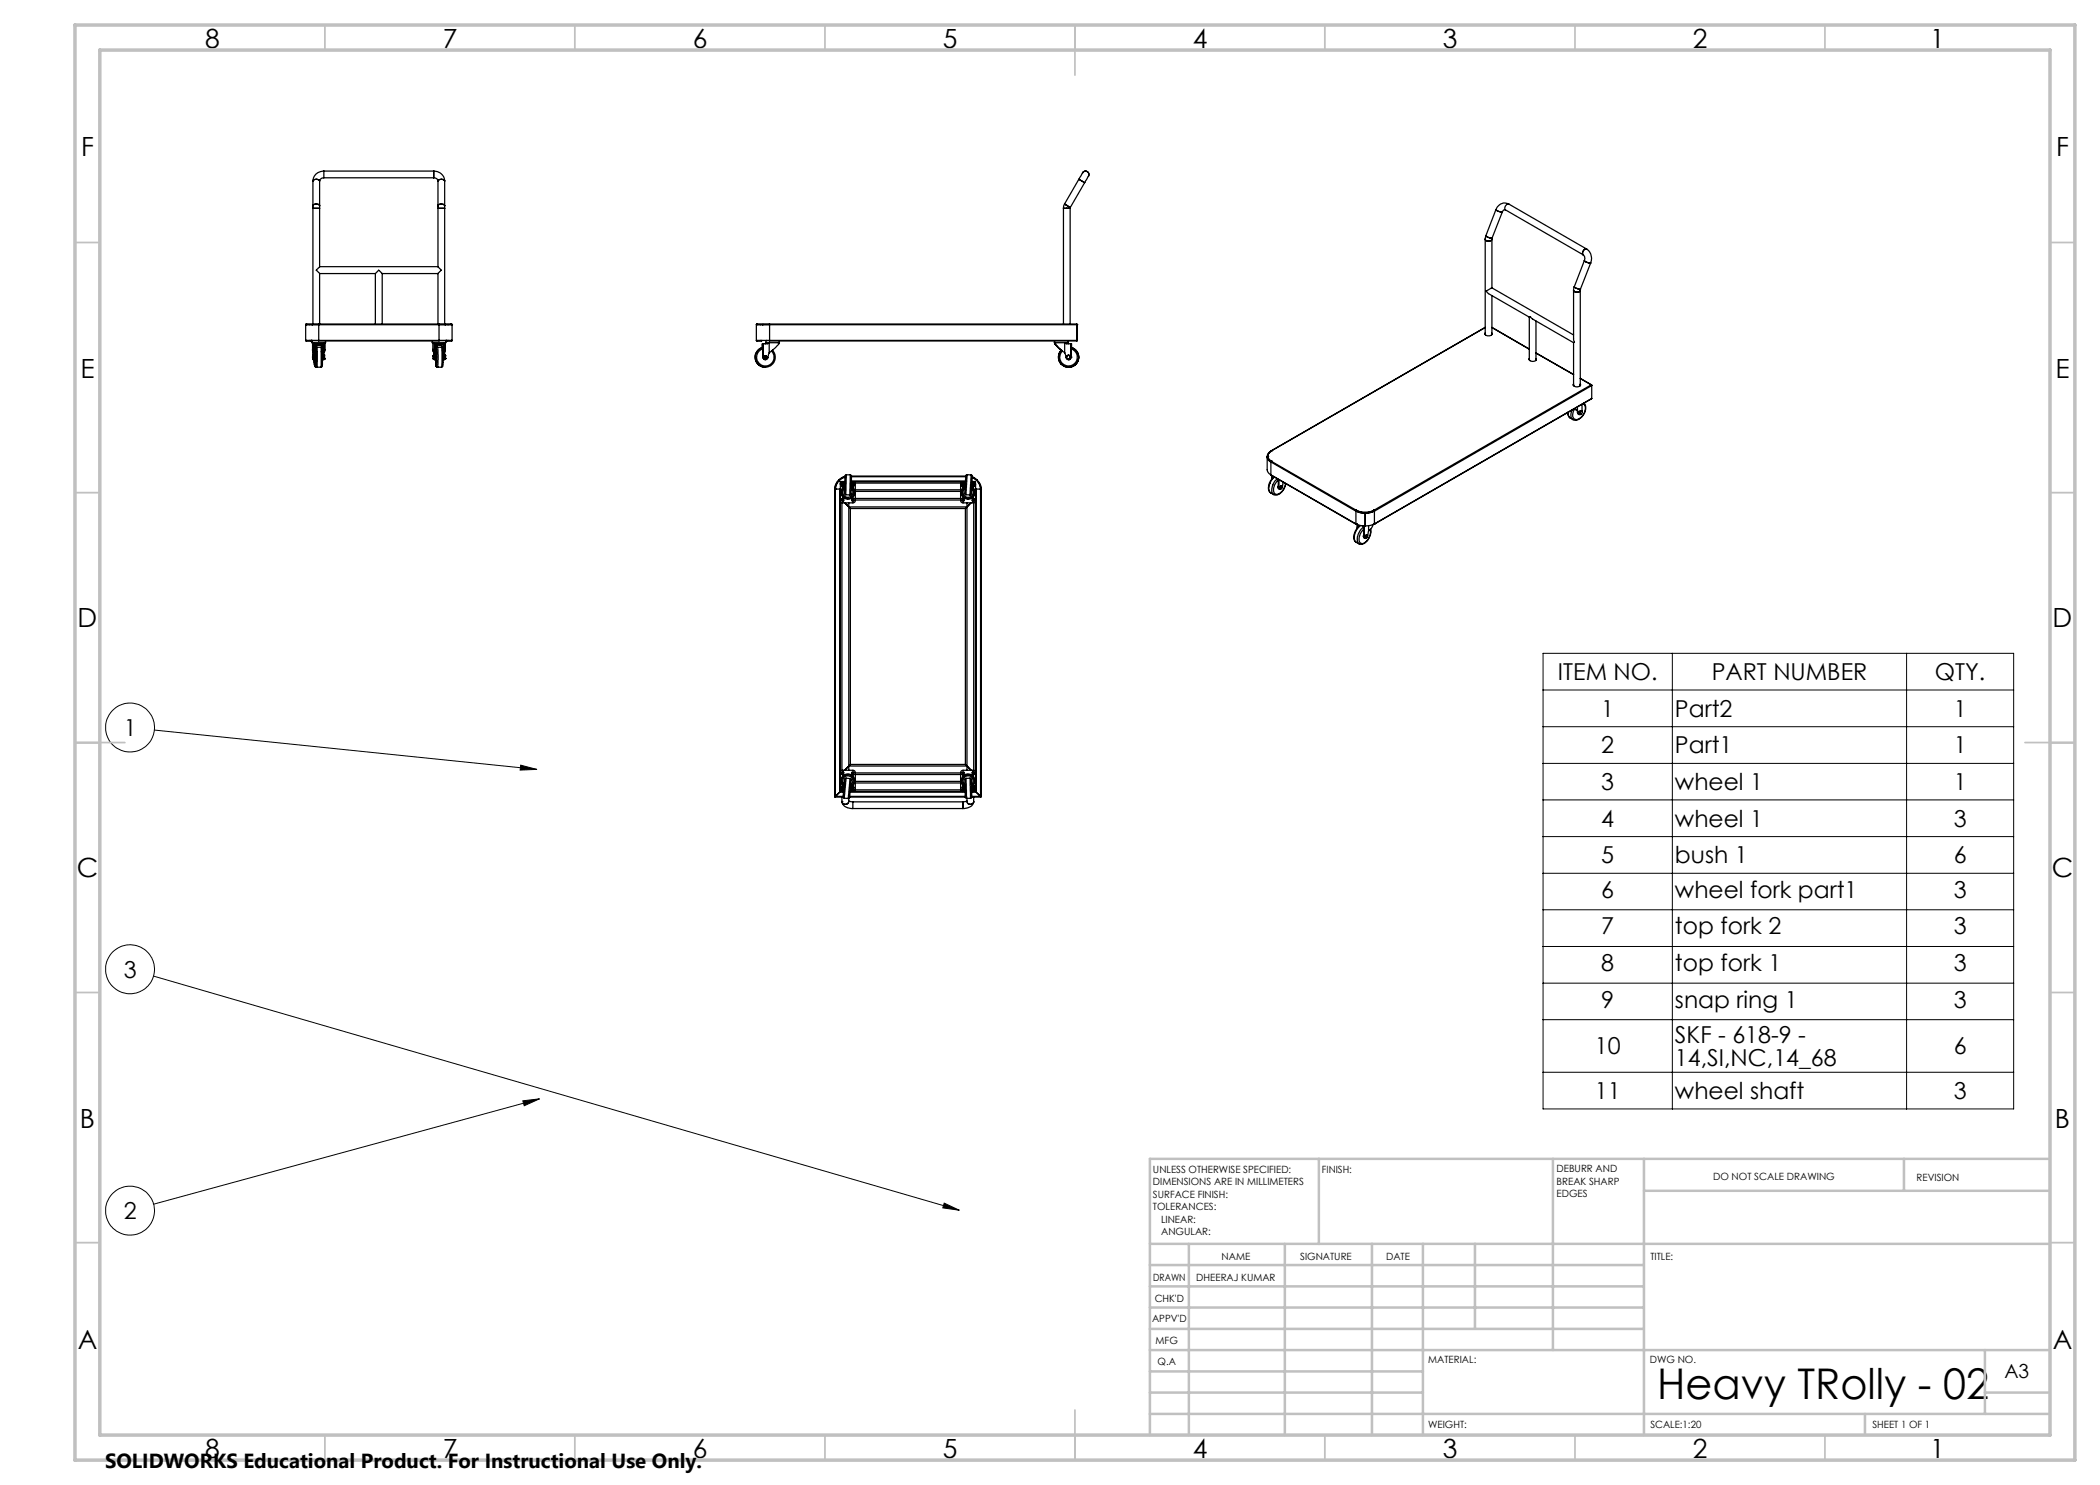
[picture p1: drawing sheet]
<svg xmlns="http://www.w3.org/2000/svg" width="420mm" height="297mm" viewBox="0 0 420 297" stroke-linecap="round" stroke-linejoin="round" font-family="sans-serif">
<g fill="none" stroke="#000" stroke-width=".25">
<path d="M62.6 36.2a.87 .87 0 0 1 1.3 0M62.6 36.2v5M63.9 36.2v5M64.8 35.6l-.6 .1-.3 .5M64.8 34.2a2.11 2.11 0 0 0-2.2 2M64.8 34.2v1.4M64.8 35.6h21.9M64.8 34.2h21.9M86.7 34.2a2.11 2.11 0 0 1 2.2 2M86.7 35.6l.7 .2 .2 .4M86.7 34.2v1.4M87.6 36.2a.87 .87 0 0 1 1.3 0"/>
<path d="M87.6 36.2v5M88.9 36.2v5M215.8 35.9l.4-.7a1.01 1.01 0 0 1 1.3-.8 1.25 1.25 0 0 1-.2 1.6l-.4 .5M215.8 35.9l1.1 .6M215.8 35.9l-2.9 4.9M216.9 36.5l-2.8 5M62.6 41.2v.5M62.6 41.2a.81 .81 0 0 1 1.3 0M62.6 41.7h1.3M62.6 41.7v23.1M63.9 41.2v.5M63.9 53.3l-.3 .4a.34 .34 0 0 0-.3 .3 .34 .34 0 0 0 .3 .4l.3 .3"/>
<path d="M63.9 54.7h11.2M63.9 53.3h23.7M63.9 41.7v11.6M63.9 54.7v10.1M75.1 54.7l.2-.2a.4 .4 0 0 1 .4-.4 .4 .4 0 0 1 .4 .3l.3 .3M75.1 54.7v10.1M76.4 54.7h11.2M76.4 54.7v10.1M87.6 41.2v.5M87.6 53.3l.3 .4a.34 .34 0 0 1 .4 .3 .34 .34 0 0 1-.4 .4l-.3 .3M87.6 41.2a.81 .81 0 0 1 1.3 0M87.6 41.7h1.3"/>
<path d="M87.6 41.7v11.6M87.6 54.7v10.1M88.9 41.2v.5M88.9 41.7v23.1M212.7 41.7h.7M212.7 41.7v23.1M212.9 40.8l-.2 .9M212.9 40.8l1.2 .7M213.4 41.7h.6M214 41.7v23.1M214.1 41.5l-.1 .2M297 47.8a.77 .77 0 0 0 1.4 0"/>
<path d="M297 47.8l.1 19.2M297.2 47.1l-.2 .7M297.2 47.1l.3 .3 .9 .2M298.4 57.6l-.8 .4a.31 .31 0 0 0-.3 .2 .31 .31 0 0 0 .2 .4l8.4 4.8M298.4 57.6l16.3 9.4M298.4 47.8v9.8M298.4 59.1v7.7M298.4 47.6v.2M299.2 41.9l.2 .2M299.2 41.9l-2 5.2M299.4 42.1l1.1 .3M300.5 42.4l-2.1 5.2"/>
<path d="M301.1 42h-.3l-.3 .4M301.1 42l15.6 9M301.8 40.8a1.82 1.82 0 0 0-2.6 1.1M301.8 40.8a.76 .76 0 0 0-.7 1.2M301.8 40.8l15.5 9M314.7 58.1v9.8l.2 .5-.2 .1M314.7 58.1l.4 .3 .7-.1M314.9 57.4l-.2 .7M314.9 57.4l.7 .4h.5M316.1 58.1l-.3 .2M316.1 58.1v18.9M316.1 57.8v.3"/>
<path d="M316.7 51l.2 .4v.7M316.9 52.1l.2 .2M316.9 52.1l-2 5.3M317.1 52.3l.8 .3h.2M317.3 49.8a2.35 2.35 0 0 1 .8 2.8M317.3 49.8a.76 .76 0 0 0-.6 1.2M318.1 52.6l-2 5.2M61.1 68.1h2.6M61.1 64.9h2.6M61.1 68.1l.1 .1M61.1 64.9v3.2M61.2 68.1h.1"/>
<path d="M61.2 64.8l-.1 .1M61.2 64.9h.1M61.2 68.1h.9M61.2 68.2h1.2M61.2 64.8h.1M61.2 64.8v.1M61.2 68.1v.1M61.3 64.9h2.4M61.3 64.8h2.4M61.3 64.8v.1M62.2 68.1h-.1M62.3 68.1h-.2"/>
<path d="M62.3 68.1h.1M62.3 68.1h-.1M62.3 68.1l-.1 .1M62.4 68.1v.4h2.7v-.3M62.4 64.9h.2zM62.4 68.1h1.3M62.5 68.1h-.1M62.5 70l.2 .6M62.5 69.9l.3 .7M62.5 71.3h.1M62.5 71.6h.1M62.5 68.5v1.6"/>
<path d="M62.5 71.4v-.1v.3v-.1M62.5 71.1v.7zM62.5 71.8l.1 .1M62.6 71v.9M62.6 71.8l.1 .1M62.6 71h.2M62.6 71.9h.2M62.6 71l-.1 .1M62.6 70.4v.6M62.7 70.6v.4M62.7 70.6h.1M62.8 71v.9"/>
<path d="M62.8 71v.1M62.8 71.1v.7M62.8 70.6v.5M62.8 71.8v.1M62.8 71.4v.5v-.1M62.8 71.4h.2M62.8 68.8v2.6M63 71.4v.5h-.4M63 69.4l.8-.4 .4 .1 .4 .4M63 69.7l.1 .8M63 71.8h.1M63 71.1h.1"/>
<path d="M63 71.4v-2.5h1.6v2.5M63.1 72.4l-.1 .8-.2-1.2a1.5 1.5 0 0 0 .4 1.4M63.1 69.8a.19 .19 0 0 1 .1-.3 .19 .19 0 0 1 .2 0 .19 .19 0 0 1 0 .3v3.6l-.2-.1-.1-.2M63.1 71.1v-1.4v3.5v-1.4M63.1 71.1v.7M63.2 69.5h-.2M63.2 69.5h.1M63.2 73.4h1M63.2 69.5h1M63.3 73.4h-.1M63.7 68.1v.1h24.1v-.1M63.7 64.8v.1"/>
<path d="M63.7 64.9h.1M63.7 64.8h.1M63.7 64.8v3.3M63.7 64.9h24.1M63.7 68.1h24.1M63.7 64.8h24.1M63.8 69l-.8 .4M64.2 69.5a.64 .64 0 0 1 .3 .8v.2M64.2 69.5v3.9M64.4 69.2v.3M64.5 70.5v2.1a.6 .6 0 0 1-.3 .8M64.5 70.4v.1"/>
<path d="M64.5 71.8h.1M64.5 71.1h.1M64.5 70.6h.1M64.5 69.4v1M64.6 68.9v1.7M64.6 70.3l-.1 .1M64.6 70.6v.5M64.6 71.1v.7M64.6 71.4v.5v-.1M64.6 71.4h.2M64.8 68.5v.3M64.8 71.9h.1"/>
<path d="M64.8 71h.1M64.8 71v.2M64.8 71l.1 .3M64.8 68.8h-2v-.3v2.1M64.8 71.4v.5h-.3M64.8 71.2h.1M64.8 71.8h.1M64.8 68.8v2.6M64.8 71.6h.1M64.8 71.7h.1M64.8 71.8v.1M64.8 71.2v.4"/>
<path d="M64.8 71.2l.1 .1M64.8 71.6v.2M64.9 71.6l-.1 .3M64.9 71.3v.3M64.9 71.6h-.1M65 68.5v1.5l-.2 .5M86.6 69.9l.2 .7M86.6 69.9l.3 .7M86.6 68.5v1.4M86.6 71.1v.7zM86.6 71.8l.1 .1M86.7 71v.9"/>
<path d="M86.7 71l-.1 .1M86.7 71h.2M86.7 71.9h.2M86.8 70.6v.4M86.8 70.6h.1M86.9 71v.9M86.9 71v.8M86.9 70.6v.4M86.9 68.8v-.3v2.1M86.9 71.8v.1M86.9 68.8h2v2.6M86.9 71.4v.5v-.1"/>
<path d="M86.9 71.4h.2M86.9 68.8v2.6M87.1 71.4v.5h-.2M87.1 69.2l.7-.2 .4 .1 .5 .4M87.1 71.4v-2.5h1.6v2.5M87.2 70.3l-.1 .8h.1M87.2 71.8h-.1l.1 1.4 .1-.7-.1-2.8v.3v.2v-.6l.3-.1 .1 1.5-.1 2.4a.69 .69 0 0 1-.3-.9v-.1a.79 .79 0 0 0 .3 1M87.2 71.1v.7M87.5 73.4h.1M87.5 73.4h.8M87.8 64.8v.1M87.8 64.9h1.8"/>
<path d="M87.8 68.1h1.8M87.8 68.1h1.3M87.8 64.9v3.2M87.8 64.9h.1M87.8 64.9h2.4M87.8 64.8h2.4M88.3 69.5h-.8a.55 .55 0 0 0-.3 .8v.3M88.3 69.5a.72 .72 0 0 1 .3 .9h.1M88.3 69.5l.1 .8-.1 3.1M88.6 72.5a.72 .72 0 0 1-.3 .9M88.6 70.5v2M88.6 69.5v.8"/>
<path d="M88.7 70.6h.1M88.7 71.9h.1M88.7 70.6v1.2M88.7 68.9v1.7M88.7 71.8h.1M88.7 71.4v.5v-.1M88.7 71.4h.2M88.9 68.5v.3M88.9 71.9h.1M88.9 71.2h.1M88.9 71.8h.1M88.9 71.4v.5h-.2"/>
<path d="M88.9 71.2l.1 .4M88.9 64.9h.2zM88.9 71h.1M88.9 71.6h.1M89 71.2v.4M89 71.7h.1M89 71.6v.1M89 71.7l-.1 .1M89 71v.9M89 68.5l-.1 1.9M89 71l.1 .1M89.1 68.1h.1"/>
<path d="M89.1 71.1v.7zM89.1 68.1l.1 .4h-2.8l.1-.3M89.1 71.8l-.1 .1M89.1 68.2h1.2M89.3 68.1l.1 .1M89.3 68.1h.1M89.4 68.1h.1M89.4 68.1h.9M89.6 68.1h.8M89.6 64.9h.8M90.2 64.9h.1M90.2 64.8h.1"/>
<path d="M90.2 64.8v.1M90.3 68.1h.1M90.3 64.8l.1 .1M90.3 64.9h.1M90.3 64.8v.1M90.3 68.1v.1M90.4 68.1l-.1 .1M90.4 64.9v3.2M151.3 64.9h2.6M151.3 68.1h2.6M151.3 68.1l.1 .1M151.3 64.9v3.2"/>
<path d="M151.3 68.1h.1M151.4 64.8l-.1 .1M151.4 64.9h-.1M151.4 68.1h.9M151.4 68.2h.9M151.4 64.8h.1M151.4 64.9h.1M151.4 64.8v.1M151.4 68.1v.1M151.4 64.9h2.5M151.4 64.8h2.5M152.3 68.1v.1"/>
<path d="M152.3 68.1h.1M152.4 68.1l-.1 .1M152.5 69.5v-.7h1l.3-.3v2.1M152.5 68.9h.1M152.5 64.9h.2zM152.6 71.4l.1 .4 .4 .1M152.6 71.4h.1M152.6 69.8a1.76 1.76 0 0 0-1.1 2.4 1.76 1.76 0 0 0 2.6 .7 1.76 1.76 0 0 0 .2-2.7M152.6 68.8v2.6M152.9 71.7h.1M152.9 71.6a.28 .28 0 0 1 0-.4 .28 .28 0 0 1 .4 .1 .28 .28 0 0 1-.3 .4M152.9 71.6h.1"/>
<path d="M152.9 71.6v.1M153 71.7v.1M153 71.8h.1M153 71.6h.1M153 71.7h.1M153 71.6v.1M153.1 71.7h.1M153.1 71.2h.1M153.1 71.2a.27 .27 0 0 0-.3 .1 .27 .27 0 0 0 .1 .3M153.2 68.1l-.1 .4h2.8v-.3M153.2 68.1h.7M153.2 68.1h.1"/>
<path d="M153.3 68.5l-.3 .3M153.8 70.6l-.1 .6a.57 .57 0 0 1-.3 .7 .57 .57 0 0 1-.8-.3v-.2M153.9 64.8h61.4M153.9 64.9h.1M153.9 64.8v3.3M153.9 64.8v.1M153.9 68.1v.1h61.4M153.9 64.9h61.6M153.9 68.1h61.6M154.5 70.1h.1M154.5 70.1a2 2 0 0 1-.3 3 2 2 0 0 1-3-.9 2 2 0 0 1 1.4-2.7 2 2 0 0 0-1.6 2.2 2 2 0 0 0 2.1 1.7M155.8 68.5l-.2 .5-1.8 1.6"/>
<path d="M210.9 68.2v.3h2.7l-.1-.3M211 68.8h.1M211 68.5v.3M211.2 69.1l1.1 1M212.1 70.2a2.05 2.05 0 0 0 .1 2.6M212.1 70.2l-.3 .5-.1 .9 .2 .8 .3 .4M212.2 70.1l-.1 .1M212.2 70.1l-1.2-1.3 1.9 1.8M212.2 72.8l.7 .5 .8 .1M212.3 70l-.1 .1M212.3 70a2.01 2.01 0 0 0 .3 3.1 2.01 2.01 0 0 0 3-.8 2.01 2.01 0 0 0-1.4-2.8 2 2 0 0 1 1.5 2.2 2 2 0 0 1-2 1.7M212.9 70.6l.2 .6a.55 .55 0 0 0 .4 .7 .55 .55 0 0 0 .7-.4v-.1"/>
<path d="M212.9 70.6v-2.1l.4 .3h1v.7a2 2 0 0 1 1.4 2.2 2 2 0 0 1-2 1.7M213.5 68.5l.2 .3M213.7 71h.1M213.7 71.9h.1M213.7 71a.41 .41 0 0 1 .4 .5 .41 .41 0 0 1-.4 .4M213.7 73.4h.1M214.2 71.4h.1M214.2 71.4l-.1 .4-.4 .1M214.2 69.8a1.75 1.75 0 0 1 1.1 2.4 1.75 1.75 0 0 1-2.6 .7 1.75 1.75 0 0 1-.2-2.7M214.2 68.9h.1M214.2 68.8v2.6M214.2 68.8v.7"/>
<path d="M215.3 64.8l.1 .1M215.3 64.8l.2 .1M215.4 64.9v3.2l-.1 .1M215.4 64.9h.1M215.4 64.9l-.1 3.3M215.5 68.1l-.2 .1M215.5 64.9v3.2M297 66.6a.77 .77 0 0 0 .6 .6 .77 .77 0 0 0 .8-.4v-.2M297 66.7v.1M297 65.5l-42.8 24.7M298.4 66.7v.1M298.4 66.8l-.1 .2"/>
<path d="M298.4 65.5l7.5 4.3M305.9 71.7a.74 .74 0 0 0 .5 .6 .74 .74 0 0 0 .8-.3v-.3M305.9 71.8l-.1 .1M305.9 63.4v8.7M305.9 63.4l.2-.1 .4 .5 8.2 4.7M307.2 71.8l.1 .1M307.2 64.2v7.9M314.7 77h.1M314.7 76.8a.78 .78 0 0 0 .6 .6 .78 .78 0 0 0 .8-.4v-.2M314.7 76.9l-.1 .1M314.7 77l.1 .2M314.7 74.9l-7.5-4.3 7.5 4.3"/>
<path d="M314.7 68.5v8.5M316.1 76.9v.1M316.1 77l-.1 .2M316.1 75.7l2.2 1.3M316.1 75.7l2.1 1.3M318.2 77l.1 .1-43.4 25.1M318.2 77h.1M318.2 77l-43.4 25.1M318.3 77h.1M318.3 79.7l-43.5 25.1M318.3 77v2.7M318.3 79.7l-43.4 25.1"/>
<path d="M166.9 97.8h.2M166.9 97.8v61.5M167.1 97.8h.1M167.1 97.8v61.5M167.1 97.8h.9M167.7 96a2.59 2.59 0 0 0-.8 1.8M167.7 96l.1 .1M167.8 96.1a2.6 2.6 0 0 0-.8 1.7M168 97.8h.1M168 97.8v60.6M168.1 96.3l.1 .1M168.1 96.3v62"/>
<path d="M168.1 96.3h.9M168.4 96.5v.8M168.4 96.5l.2 .1M168.4 97.3h.2M168.5 99.7h.2v.5l-.1 .1-.2-.2zM168.6 96.6v.7M168.6 96.6h.1M168.6 97.4v.3M168.6 97.7a1.25 1.25 0 0 0 .1 1.7 1.25 1.25 0 0 0 1.7 0 1.25 1.25 0 0 0 .2-1.6M168.6 97.5a1.38 1.38 0 0 0 0 1.9 1.38 1.38 0 0 0 1.9 .1 1.38 1.38 0 0 0 .1-2M168.6 97.4h.2M168.6 97.7h.2"/>
<path d="M168.8 97.9a1 1 0 0 0 .7 1.5 1 1 0 0 0 .9-1.5M168.8 97.4v.3M168.8 97.7v.2M168.8 97.3h.1M168.8 96.6h.2M168.8 96.4v1M168.9 97.7l-.1 .2M169 96.4h-.4v1M169 96.3l-.7 .1-.2 .4M169 95.3l-.5 .2-.8 .5M169 95.4l-.5 .1-.7 .6M169 95.5a2.52 2.52 0 0 0-1.9 2.3"/>
<path d="M169.2 99h.8M169.3 95a.74 .74 0 0 0-.3 .9l-.1 1.9a1.21 1.21 0 0 0 .2 1.1l.1 .1M169.3 95l-.1 4M169.3 95h.8M170.1 95l.2 .2v2.8a.94 .94 0 0 1-.3 1M170.1 95l-.1 4M170.3 97.7l.1 .2M170.3 97.4h.1M170.3 96.5h.3v1M170.3 96.6h.1M170.3 96.3h22.8M170.3 96.2h22.8"/>
<path d="M170.3 95.2h22.8M170.3 95.4h22.8M170.4 97.5v.3M170.4 97.8v.1M170.4 97.5h.2M170.4 97.8h.2M170.4 96.5v1M170.4 99.7h.3v.5l-.1 .1-.2-.1zM170.4 99.7h.3M170.6 96.3l.3 .1 .2 .3-.1 3.7-.3 .2h-2.2l-.3-.2-.1-.3M170.6 97.5v.3M170.6 96.7l.1 .1v.4l-.1 .1"/>
<path d="M170.6 96.7h.1M170.6 96.8h.1M170.6 96.9h.1M170.7 96.9l-.1 .4M170.7 96.7v.1M170.7 96.9h.1M170.7 96.8v.1M170.7 96.8h.1M170.7 96.8l-.1 .4M171 96.6h21.2M171.1 99.7h21M171.1 98.3h21"/>
<path d="M171.1 98h21M192.5 99.7h.3v.5l-.1 .1-.3-.1zM192.5 96.7l-.1 .5M192.5 97.3h.2M192.5 99.7h.3M192.5 96.5v.8M192.5 96.5h.2v.8M192.6 96.3l-.3 .1-.2 .3 .1 3.7 .3 .2h2.2l.4-.2v-.3M192.7 97.6a1.25 1.25 0 0 0 0 1.7 1.25 1.25 0 0 0 1.7 .1 1.25 1.25 0 0 0 .3-1.6M192.7 97.6l.2 .1M192.7 97.4v.2M192.7 97.5a1.37 1.37 0 0 0-.1 1.9 1.37 1.37 0 0 0 1.9 .1 1.37 1.37 0 0 0 .2-1.9"/>
<path d="M192.7 97.3h.1M192.7 97.4h.2M192.9 97.4v.3M192.9 97.8a.99 .99 0 0 0 0 1.3 .99 .99 0 0 0 1.3 .1 .99 .99 0 0 0 .3-1.3M192.9 97.7v.1M192.9 97.3h.1M192.9 96.4v1M192.9 96.4h-.2v1M192.9 96.6h.2M192.9 96.4h.2M193 97.7l-.1 .1M193.2 99h.8"/>
<path d="M193.4 94.9l-.1 .1a5.1 5.1 0 0 0-.3 2.4v.4a1 1 0 0 0 .2 1.2M193.4 94.9l-.2 4.1M193.4 94.9l.8 .1M194.2 95a.65 .65 0 0 1 .2 .9l-.1 2a.99 .99 0 0 1-.3 1.1M194.2 95l-.2 4M194.3 97.8l.2 .1M194.3 97.4h.2M194.4 96.5h.3v1M194.4 96.3a.54 .54 0 0 1 .7 .5v61.5M194.4 96.6l.1 .1M194.4 96.3h.7M194.5 97.8v.1"/>
<path d="M194.5 95.4l.9 .7-.9-.6M194.5 95.5a2.6 2.6 0 0 1 1.6 2.3M194.5 97.8h.2M194.5 97.5v.3M194.5 99.7l.2-.1 .1 .2-.1 .5-.2-.1zM194.5 97.5h.2M194.5 96.5v1M194.7 97.5v.3M194.7 97.3h.1M194.7 96.9h.1M194.7 97h.1M194.7 96.8h.1"/>
<path d="M194.7 99.7v.5M194.8 97.2l-.1 .1M194.8 97l-.1 .3M194.8 96.8v.1M194.8 96.9v.1M194.8 97h.1M194.8 96.9h.1M194.8 96.9l-.1 .4M194.8 100h-.1M195.1 96.3l-.2 .1M195.1 96.3v.3M195.1 97.8h.1"/>
<path d="M195.2 97.8h.9M195.2 97.8v60.6M196.1 97.8h.2M196.1 97.8h.1M196.1 97.8v61.5M196.2 97.8a3 3 0 0 0-.8-1.8l.1 .2a2.19 2.19 0 0 1 .8 1.6M196.3 97.8v61.5M253.4 91.3v2.7l.4 .6 .4 .4M253.4 91.3l.2 .7 .6 .4M253.4 91.3h.1M253.5 91.3l.2 .7 .5 .4M253.5 91.3h.1"/>
<path d="M253.5 91.3v.2M253.6 91.2l.2 .7 .4 .3M253.9 92v.1M253.9 90.5l-.3 .4-.1 .4M254.2 95l17 9.8M254.2 90.3l-.6 .4-.2 .6M254.2 98.6l.6 .3M254.2 92.4l17 9.8M254.2 92.4v2.6M254.2 90.3h.1M254.2 92.2h.1M254.2 90.2h.1a1.04 1.04 0 0 0-.7 1 1.04 1.04 0 0 0 .7 1h-.1"/>
<path d="M254.2 90.2h.1M254.2 92.2v.2M254.2 90.2v.1M254.2 92.2l17.1 9.9M254.4 95.1v.7M254.5 95.2v.4M254.8 95.4a2.57 2.57 0 0 0-.9 3l.3 .2M254.9 95.4a2.5 2.5 0 0 0-.9 3.1l.2 .1M255.4 95.7a2.63 2.63 0 0 0-.8 3.1 1.37 1.37 0 0 0 2-.7l.5-.9v-.5M255.7 97.5l.2 .4M255.7 97.6v-.4v.4M255.7 97.3v.2"/>
<path d="M255.7 96a2.09 2.09 0 0 0-.7 2.8 1.68 1.68 0 0 0 2-1.5l.1-.6M255.7 97.5l.1 .1M255.7 95.9v1.6M255.8 96v1.6M256 97.7h.1M256 97.7h.2M256 97.6h.1M256 97.6v.1M256.1 97.7h.1M256.1 97.4h.3l-.2 .2zM256.2 97.7h.1M256.2 97.6l.2-.3a.25 .25 0 0 0-.4 0 .25 .25 0 0 0 .1 .4"/>
<path d="M256.2 97.6v.1M256.2 97.6l-.1 .1M256.2 97.6h.1M256.3 97.2l-.3 .1v.3M256.4 97.3a.18 .18 0 0 0-.3 0 .18 .18 0 0 0 .1 .3M256.4 97.3h-.3l.1 .3M256.4 97.3v.1M256.6 96.4a1.3 1.3 0 0 1-.7 1.5l-.1-.3M313.5 82.5l.2 .8 .3 .3M313.7 82.4v.8l.3 .4M314 83.6l.6 .3M314.4 82l-.2 1.3 .4 .6"/>
<path d="M314.8 81.8l.7 .2M315.4 82l.2 .7M315.5 82l.2 .7M315.5 82.4l.1 .3M315.5 81.4v.6M315.6 82.7l.2 .2M315.6 82.7h.1M315.8 82.6h.1M316.1 82.2l-.3 .4M316.2 82.3h.1a.3 .3 0 0 1 .1 .4 .3 .3 0 0 1-.4 .1zM316.4 80.9v1.3a.4 .4 0 0 0-.5 .2 .4 .4 0 0 0 .1 .5h-.2l-.1-.2M316.5 82.4a.34 .34 0 0 0-.5-.1 .34 .34 0 0 0-.1 .5l.3 .1"/>
<path d="M316.5 80.7a1.38 1.38 0 0 1 .2 2.2 1.3 1.3 0 0 1-2 .8l-.2-.4v-.5l.4-1M316.8 80.6a2.39 2.39 0 0 1-1.6 3.5l-.6-.2M168.4 100.5v53.6M168.7 100h-.3l.3 .3M169 100.6l.8 .8M169.8 101.4l.3 .3M169.8 100.6v53.5M169.8 101.4h23.6M170.1 101.7v51.2M170.1 101.7h23M170.4 100h.3M171.1 100h21"/>
<path d="M192.4 100h.4M193.1 101.7v51.2M193.4 101.4l-.3 .3M193.4 100.6v53.5M194.2 100.6l-.8 .8M194.5 100h.2M194.7 100.6v53.5M194.7 100l-.2 .3M271.2 102.2l.8 .3 1 .1M271.2 104.8h.1M271.2 102.2v2.6M271.2 102.2h.1"/>
<path d="M271.3 102.1l-.1 .1M271.3 104.8h.1M271.3 108.5l.6 .3M271.3 102.1h.1M271.3 102.1a4 4 0 0 0 3.4 0M271.4 104.9v.8M271.5 104.9v.6M272 105.1a2.63 2.63 0 0 0-1 3.2l.3 .2M272.1 105.1a2.73 2.73 0 0 0-1 3.2l.2 .2M272.4 105.2l.3 .1M272.7 107.4l.3 .3M272.7 107l.1 .5"/>
<path d="M272.7 107.1v.3M272.7 105.8a2.41 2.41 0 0 0-.7 2.8 1.38 1.38 0 0 0 1.8-1.1l.3-.9-.1-.7M272.7 105.4a2.81 2.81 0 0 0-1 3.3l.2 .1M272.7 107.4l.2 .1M272.7 105.3v2.1M272.8 105.2h.1M272.8 102.5h.1M272.9 105.2v2.3M273 105.2h-.1M273 102.6v2.6M273 102.6v2.6l-1.1-.1-.7-.3M273.1 107.5h.1"/>
<path d="M273.1 102.5l-.1 .1M273.2 107.5a.24 .24 0 0 1-.1-.3 .24 .24 0 0 1 .3-.1l-.2 .4M273.2 107.5h.1M273.3 107.4v.1M273.4 107.1a.18 .18 0 0 0-.2 .1 .18 .18 0 0 0 .1 .3M273.4 107l-.2 .1-.1 .4M273.4 107.1h-.2v.4M273.4 107.1v.1M273.7 106.2a1.98 1.98 0 0 1-.6 1.5l-.2-.2M273.7 105.2v1M274.1 105.8a2.7 2.7 0 0 1-1.9 3.1l-.3-.1M274.6 104.9l-.4 .9-.5 .4"/>
<path d="M274.7 102.1h.1M274.8 102.1l.1 .1M274.8 102.1v.1M274.8 102.1h.1M274.8 104.8h.1M274.8 102.2l-.7 .3-1.1 .1M274.8 102.2h.1M274.9 102.2l-.9 .3-1 .1M274.9 104.8l-.7 .3-1.2 .1M274.9 104.8h-.1M274.9 102.2v2.6M166.9 159.3h.1"/>
<path d="M167 159.4h1.6M167 159.3v.1M167.1 159.2l-.2 .1M167.1 159.2l-.1 .1M167.1 159.3h-.1M167.1 159.3h1.5M167.1 159.3l-.1 .1M168 158.4l-.9 .8M168 158.4l-.9 .9M168 158.4h.7M168.1 154.5l.1-.3 .3-.1h2.2l.3 .2 .1 3.6-.2 .3-.3 .1M168.1 157.8l.2 .4 .3 .1"/>
<path d="M168.1 158.3l-.1 .1M168.1 158.3l.1-.2zM168.1 158.3h.6M168.3 157.7h.1M168.3 157.7l.1 .1M168.4 157.8v.1M168.4 157.8h.1M168.4 157.7h.1M168.4 157.7v.1M168.4 159.4v.9M168.4 154.6h.3M168.4 157.3l-.1 .4"/>
<path d="M168.4 154.4l.1-.1 .2 .1v.5l-.1 .1-.2-.1zM168.5 157.3l-.1 .4M168.5 157.1l-.1 1h.2M168.5 157a1.37 1.37 0 0 1 .2-1.9 1.37 1.37 0 0 1 1.9 .2 1.37 1.37 0 0 1-.1 1.9M168.5 157.1h.2M168.5 156.8v.3M168.5 156.8a1.25 1.25 0 0 1 .3-1.7 1.25 1.25 0 0 1 1.7 .2 1.25 1.25 0 0 1 0 1.7M168.5 156.8h.2M168.6 158h.1M168.6 158.1h.1M168.6 154.3l-.2 .2M168.7 157.1l-.1 1"/>
<path d="M168.7 157.2h.1M168.7 156.8v.3M168.7 156.7a1.01 1.01 0 0 1 .3-1.3 1.01 1.01 0 0 1 1.3 .1 1.01 1.01 0 0 1 0 1.3M168.7 156.7v.1M168.7 156.7l.1 .2M168.8 159.6l.9 .1M169.2 155.6a.63 .63 0 0 0-.3 .9l-.2 1.8a1.16 1.16 0 0 0 .1 1.3M169.2 155.6l-.4 4M169.2 155.6l.8 .1M169.8 159.7v.6a.7 .7 0 0 1-.7 .6 .7 .7 0 0 1-.7-.6M169.8 153.2h23.6M169.8 153.2l-.9 .9"/>
<path d="M169.9 159.3h23.1M169.9 159.4h23.2M170 155.7h.1a.85 .85 0 0 1 .1 1l-.3 2.8-.2 .2M170 155.7l-.3 4M170 158.4h23M170 158.1h.2M170 158.2h.2M170 158.3h23M170.1 152.9l-.3 .3M170.1 152.9h23M170.1 157.3l.2 .1M170.3 157.2l-.1 1"/>
<path d="M170.3 157v.2M170.3 157.2l.2 .1M170.3 157h.2M170.3 156.8v.2M170.3 156.8l-.2 .2M170.4 158.1h.1M170.4 154.9h.3M170.4 154.6h.3M170.4 154.4h.3v.5l-.1 .1-.2-.1zM170.4 158.1l.2 .1M170.5 157.3l-.1 1-.2-.1M170.5 157.3l.2 .1v.6"/>
<path d="M170.5 157.4l-.1 .7M170.5 157v.3M170.5 157.4h.1M170.5 157.4h.2M170.7 157.4l-.1 .8M171 158h21.2M171.1 154.9h21M171.1 156.3h21M171.1 154.6h21M171.1 156.6h21M192.4 154.9h.4M192.4 154.6h.4"/>
<path d="M192.5 154.4h.3v.5l-.1 .1-.3-.1zM192.5 158h.2M192.6 157.5v.5v-.3M192.6 157.7h.1M192.6 157.6h.1M192.6 157.6v.1M192.7 157.2v1h.3M192.7 156.9v.3M192.7 157.3l-.3 .1v.5l.3 .1M192.7 157.4l-.1 .2M192.7 158h.1M192.7 157.2h.2"/>
<path d="M192.7 156.9h.1M192.8 156.9l.1 .3M192.8 156.8v.1M192.8 156.8l.2 .1M192.9 157.2v1M192.9 157.3h.1M193 158l-.1 .1M193.1 159.4l.2 .3M193.1 152.9l.3 .3M193.2 155.7a.67 .67 0 0 0-.2 .9l.1 2.8M193.2 155.7l.1 4M193.3 159.7h.8"/>
<path d="M193.4 159.7v.6a.68 .68 0 0 0 .7 .6 .68 .68 0 0 0 .6-.6M193.4 153.2l.8 .9M194 155.6a.62 .62 0 0 1 .3 .9v2.9M194 155.6l.1 4.1M194 155.6l-.8 .1M194.3 157.3h.2M194.3 158h.2M194.3 159.4l-.2 .3M194.3 158.3h.8M194.3 159.3h1.8M194.3 159.4h1.8M194.3 158.4h.9"/>
<path d="M194.5 157.2v.9M194.5 156.9v.3M194.5 156.7a1.01 1.01 0 0 0-.2-1.3 1.01 1.01 0 0 0-1.4 0 1.01 1.01 0 0 0-.1 1.4M194.5 156.7v.2M194.5 156.7l-.2 .2M194.5 157.2h.2M194.5 156.9h.1M194.5 154.6h.2M194.5 154.4l.2-.1 .1 .2-.1 .5-.2-.1zM194.5 154.4l.2 .2M194.6 156.9l.1 .3M194.6 156.9a1.24 1.24 0 0 0-.2-1.7 1.24 1.24 0 0 0-1.7 .1 1.24 1.24 0 0 0 0 1.6"/>
<path d="M194.6 157.1a1.37 1.37 0 0 0 0-1.9 1.37 1.37 0 0 0-2 0 1.37 1.37 0 0 0 .1 1.9M194.7 157.2v.9h-.4M194.7 158h.1M194.7 157.2v.8M194.7 157.2v.1M194.7 157.2h.1M194.7 158h.2M194.7 154.4v.6M194.7 159.4v.9M194.7 154.6h.1M194.8 157.2l.1 .8M194.9 158.2l.2 .1"/>
<path d="M195.1 158.3l.1 .1M195.1 154.5v-.2l-.4-.2h-2.2l-.3 .2-.1 3.6 .2 .3 .3 .1M195.1 157.8v.3l-.5 .2M195.2 158.4l.9 .9M195.2 158.4l.9 .8M196.1 159.3v.1M196.1 159.3h.1M196.1 159.2l.2 .1M196.1 159.2l.1 .1M196.2 159.3h.1M168.4 160.3h.1M168.4 160.3a1.84 1.84 0 0 0 2.2 1.4"/>
<path d="M169.8 160.2l.8 .2M170.6 160.4v1.3M170.6 161.7h22M170.6 160.4h22M192.6 160.4v1.3M193.4 160.2l-.8 .2M194.7 160.3a1.81 1.81 0 0 1-2.1 1.4"/>
<circle cx="153.1" cy="71.4" r=".24"/>
<circle cx="153.1" cy="71.4" r=".18"/>
<circle cx="153.1" cy="71.4" r=".23"/>
<circle cx="213.7" cy="71.4" r=".35"/>
<circle cx="213.7" cy="71.4" r=".4"/>
<circle cx="273.3" cy="107.3" r=".15"/>
</g>
<g fill="none" stroke="#000" stroke-width=".2">
<path d="M308.6 130.7h94.1v91.1h-94.1zM308.6 138h94.1M334.5 130.7v91.1M381.3 130.7v91.1M30.9 146l76.5 7.9M104.1 153l3.3 .9-3.4 .1zM308.6 145.3h94.1M308.6 152.7h94.1M308.6 160h94.1M308.6 167.3h94.1M308.6 174.7h94.1M30.7 195.2l161.1 46.8"/>
<path d="M308.6 182h94.1M308.6 189.3h94.1M308.6 196.6h94.1M107.9 219.8l-77.2 21M308.6 203.9h94.1M308.6 214.5h94.1M104.6 220.2l3.3-.4-3.1 1.4zM188.8 240.6l3 1.4-3.2-.4z"/>
<circle cx="26" cy="145.5" r="4.9"/>
<circle cx="26" cy="193.9" r="4.9"/>
<circle cx="26" cy="242.1" r="4.9"/>
</g>
<g fill="none" stroke="#c0c0c0" stroke-width=".35">
<path d="M65 5v5M115 5v5M165 5v5M215 5v10M265 5v5M315 5v5M365 5v5M15 48.5h5M410 48.5h5M15 98.5h5M410 98.5h5M15 148.5h10"/>
<path d="M405 148.5h10M15 198.5h5M410 198.5h5M15 248.5h5M410 248.5h5M65 287v5M115 287v5M165 287v5M215 282v10M265 287v5M315 287v5M365 287v5"/>
</g>
<g fill="none" stroke="#c0c0c0" stroke-width=".5">
<path d="M263.8 231.8v17M310.6 231.8v38.2M328.8 231.8v55.2M328.8 238.2h81.2M380.8 231.8v6.4M410 231.8h-180v55.2M230 248.8h180M230 257.3h98.8M230 253h98.8M237.8 248.8v38.2M257 248.8v38.2M274.4 248.8v38.2"/>
<path d="M284.6 248.8v38.2M295 248.8v17M230 265.8h98.8M230 261.5h98.8M230 278.5h54.6M230 274.3h54.6M230 270h180M397 278.5h13M397 270v12.8M230 282.8h180M373 282.8v4.2"/>
</g>
<path d="M15 5h400v287h-400zM20 10h390v277h-390z" fill="none" stroke="#c0c0c0" stroke-width=".7"/>
<path d="M104.1 153l3.3 .9-3.4 .1zM188.8 240.6l3 1.4-3.2-.4zM104.6 220.2l3.3-.4-3.1 1.4z" fill="#000"/>
<text font-size="8.5" x="331.4" y="279.7">Heavy TRolly - 02</text>
<g font-size="5.3">
<text x="41" y="9.5">8</text>
<text x="88.5" y="9.5">7</text>
<text x="138.5" y="9.5">6</text>
<text x="188.5" y="9.5">5</text>
<text x="238.5" y="9.5">4</text>
<text x="288.5" y="9.5">3</text>
<text x="338.5" y="9.5">2</text>
<text x="386" y="9.5">1</text>
<text x="16.2" y="31.3">F</text>
<text x="411.2" y="31.3">F</text>
<text x="16.1" y="75.5">E</text>
<text x="411.1" y="75.5">E</text>
<text x="15.5" y="125.5">D</text>
<text x="410.5" y="125.5">D</text>
<text x="15.4" y="175.5">C</text>
<text x="410.4" y="175.5">C</text>
<text x="16" y="225.5">B</text>
<text x="411" y="225.5">B</text>
<text x="15.5" y="269.8">A</text>
<text x="410.5" y="269.8">A</text>
<text x="41" y="291.5">8</text>
<text x="88.5" y="291.5">7</text>
<text x="138.5" y="291.5">6</text>
<text x="188.5" y="291.5">5</text>
<text x="238.5" y="291.5">4</text>
<text x="288.5" y="291.5">3</text>
<text x="338.5" y="291.5">2</text>
<text x="386" y="291.5">1</text>
</g>
<g font-size="4.7">
<text x="311.6" y="136">ITEM NO.</text>
<text x="342.3" y="136">PART NUMBER</text>
<text x="387" y="136">QTY.</text>
<text x="320.3" y="143.3">1</text>
<text x="335" y="143.3">Part2</text>
<text x="390.7" y="143.3">1</text>
<text x="24.7" y="147.2">1</text>
<text x="320.3" y="150.7">2</text>
<text x="335" y="150.7">Part1</text>
<text x="390.7" y="150.7">1</text>
<text x="320.3" y="158">3</text>
<text x="335" y="158">wheel 1</text>
<text x="390.7" y="158">1</text>
<text x="320.3" y="165.3">4</text>
<text x="335" y="165.3">wheel 1</text>
<text x="390.7" y="165.3">3</text>
<text x="320.3" y="172.6">5</text>
<text x="335" y="172.6">bush 1</text>
<text x="390.7" y="172.6">6</text>
<text x="320.3" y="179.5">6</text>
<text x="335" y="179.5">wheel fork part1</text>
<text x="390.7" y="179.5">3</text>
<text x="320.3" y="186.9">7</text>
<text x="335" y="186.9">top fork 2</text>
<text x="390.7" y="186.9">3</text>
<text x="24.7" y="195.5">3</text>
<text x="320.3" y="194.2">8</text>
<text x="335" y="194.2">top fork 1</text>
<text x="390.7" y="194.2">3</text>
<text x="320.3" y="201.5">9</text>
<text x="335" y="201.5">snap ring 1</text>
<text x="390.7" y="201.5">3</text>
<text x="335" y="208.6">SKF - 618-9 -</text>
<text x="319" y="210.9">10</text>
<text x="335" y="213.1">14,SI,NC,14_68</text>
<text x="390.7" y="210.9">6</text>
<text x="319" y="219.8">11</text>
<text x="335" y="219.8">wheel shaft</text>
<text x="390.7" y="219.8">3</text>
<text x="24.7" y="243.8">2</text>
</g>
<text font-size="4.1" x="21" y="293.7">SOLIDWORKS Educational Product. For Instructional Use Only.</text>
<text font-size="3.9" x="400.9" y="275.5">A3</text>
<g font-size="2">
<text x="230.6" y="234.6">UNLESS OTHERWISE SPECIFIED:</text>
<text x="230.6" y="237.1">DIMENSIONS ARE IN MILLIMETERS</text>
<text x="230.6" y="239.6">SURFACE FINISH:</text>
<text x="264.4" y="234.6">FINISH:</text>
<text x="311.3" y="234.5">DEBURR AND</text>
<text x="311.3" y="237">BREAK SHARP</text>
<text x="311.3" y="239.5">EDGES</text>
<text x="342.6" y="236">DO NOT SCALE DRAWING</text>
<text x="383.3" y="236.2">REVISION</text>
<text x="230.6" y="242.1">TOLERANCES:</text>
<text x="232.2" y="244.6">LINEAR:</text>
<text x="232.2" y="247.1">ANGULAR:</text>
<text x="244.3" y="252">NAME</text>
<text x="260" y="251.9">SIGNATURE</text>
<text x="277.2" y="251.9">DATE</text>
<text x="330.1" y="251.9">TITLE:</text>
<text x="230.6" y="256.1">DRAWN</text>
<text x="239.3" y="256.1">DHEERAJ KUMAR</text>
<text x="230.9" y="260.3">CHK'D</text>
<text x="230.4" y="264.4">APPV'D</text>
<text x="231.1" y="268.8">MFG</text>
<text x="231.5" y="273">Q.A</text>
<text x="285.6" y="272.5">MATERIAL:</text>
<text x="330" y="272.5">DWG NO.</text>
<text x="285.6" y="285.5">WEIGHT:</text>
<text x="330.1" y="285.6">SCALE:1:20</text>
<text x="374.5" y="285.6">SHEET 1 OF 1</text>
</g>
</svg>
